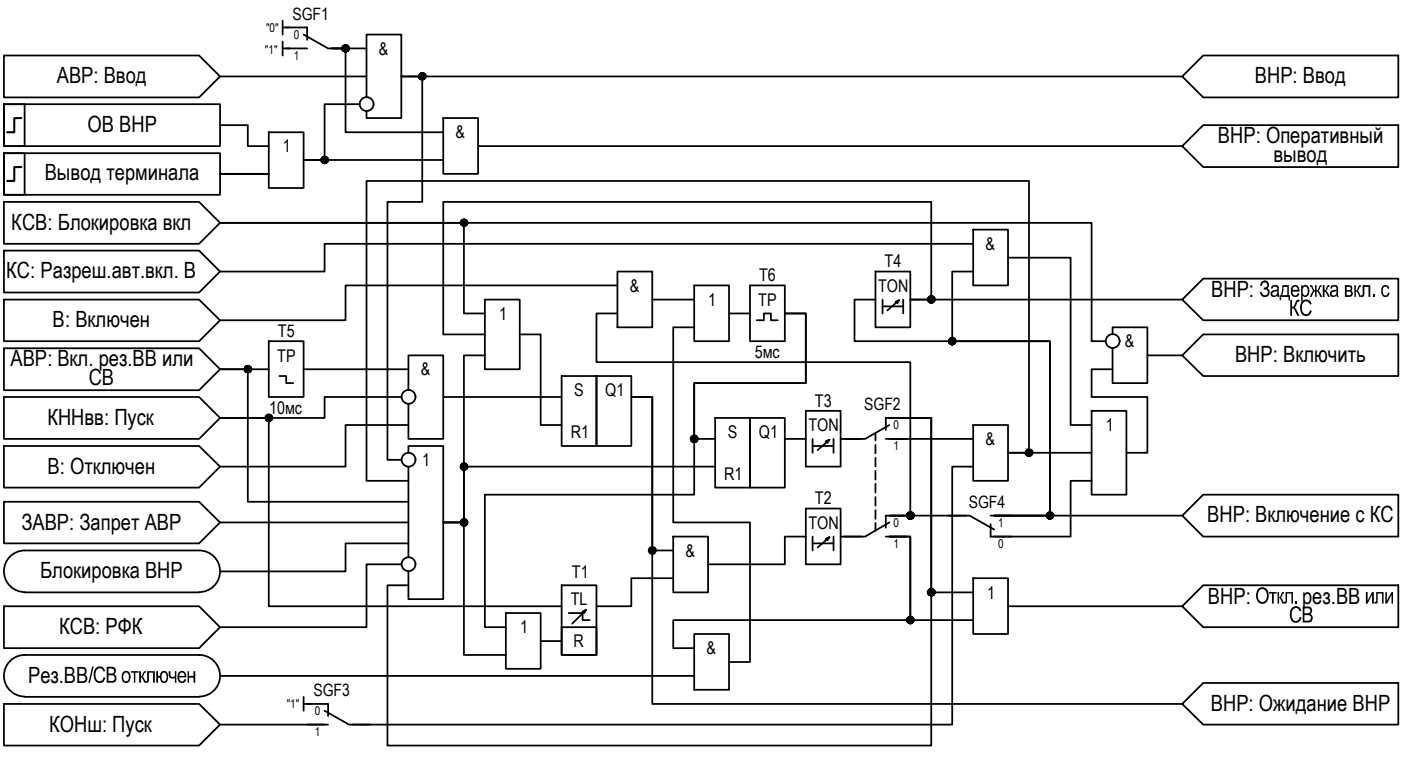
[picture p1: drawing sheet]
<svg xmlns="http://www.w3.org/2000/svg" width="201mm" height="109mm" viewBox="0 0 201 109" stroke-linecap="round" stroke-linejoin="round" font-family="sans-serif">
<!-- layer: 0 -->
<g fill="none" stroke="#000" stroke-width=".25">
<path d="M.6 14.9h31v6.1h-31zM.6 8h27.9l3.1 3-3.1 3h-27.9zM.6 14.9h2.9v6.1h-2.9zM31.6 18h3.9v3h3M31.6 11h21M38.5 19h5v8h-5zM40.5 3v2M40.5 3.9h1M40.5 6v2M40.5 6.9h1M51.5 14.9h-5v8h-3h20.1M52.6 14v-9h4.9v11.9h-4.9v-.9"/>
<path d="M52.6 6.9h-5h1.9v12.1h14.1M63.6 16.9h5v8h-5zM169.5 11l3-3h28v6h-28zM169.5 11h-112h3.1v18h-5v37h1.9M172.5 18h28v6h-28l-3-3zM.6 22h31v5.9h-31zM.6 29h27.9l3.1 3-3.1 3h-27.9zM.6 22h2.9v5.9h-2.9zM.6 35.9h27.9l3.1 3-3.1 3.1h-27.9zM38.5 24.9h-6.9h6.9M68.6 21h100.9M88.5 38.9h5v8.1h-5z"/>
<path d="M125.5 38.9h5v8.1h-5zM139.5 32.9h5v8h-5zM139.5 38.9h-3v10h14.1v25.1h-8M139.5 35h-93v3.9h-14.9M144.5 37h9v24h3M172.5 40h28v5.9h-28l-3-2.9zM.6 50h27.9l3.1 3-3.1 3h-27.9zM.6 56.9h27.9l3.1 3-3.1 3.1h-27.9zM.6 43h27.9l3.1 2.9-3.1 3h-27.9zM38.5 48.9h5v8h-5zM38.5 53h-6.9h3.9v19h23.1M40.1 53.9h.9v1.1h1.1"/>
<path d="M43.5 53h15.1M57.5 56.9h-11v3h-14.9h6.9v27.1h42M58.6 56v-5h5v12h-5v-5M63.6 56.9h16.9M69.5 45h-3v-13h-34.9h124.9v16.9h2M69.5 43h5v10h-5zM69.5 51h-3v23.9h-2.9M74.5 48h3v13h3M80.5 53.9h5v10.1h-5zM85.5 53.9h5v10.1h-5zM88.5 40.9h-39v5h-17.9M88.5 45h-3v6.9h45v22.1h-3h11"/>
<path d="M93.5 43h6M99.5 40.9h5v8h-5zM99.5 47h-3v27.9h11v20.1h-3M102.5 59.9h5v10h-5zM104.5 45h3M107.5 59.9h5v10h-5zM107.5 40.9h5v8h-5zM108.5 45.9h1v-.9h1v.9h1M115.5 58.9h5v8h-5zM125.5 43h-3v5.9h28.1v25.1h-8M126.5 43v2M126.5 43.9h3"/>
<path d="M128.4 43.3l.5-.2-1.7 1.4M128.9 43.1l-.2 .4M129.5 43v2M156.5 58.9h5v12.1h-5zM159.5 48v-1h5v8h-5v-5M159.5 53h-3v3.9h8v8h-3M164.5 51h5M169.5 51l3-3h28v5.9h-28zM169.5 43h-39h3v-14h-69.9v19h5.9M.6 64h27.9l3.1 2.9-3.1 3h-27.9zM.6 72h27.9l3.1 2.9-3.1 3h-27.9zM3.5 79h25"/>
<path d="M3.5 79a2.98 2.98 0 0 0-2.9 2.9 2.98 2.98 0 0 0 2.9 3M28.6 79a2.98 2.98 0 0 1 3 2.9 2.98 2.98 0 0 1-3 3M31.6 74.9h27M58.6 64.9v-.9h5v21.9h-5v-3.9M58.6 66.9v13M58.6 61h-9.1v5.9h-17.9M58.6 77.9h-9.1v4.1h-17.9M63.6 74.9h2.9v19h6M96.5 79h-3v-22.1h-3h3v44.1h76M96.5 77h5v8h-5zM102.5 63h-3v-8h16v-10h-3h3v10h-16v16h-30v19h3M102.5 66.9h-36v8h-2.9"/>
<path d="M112.5 63h3M115.5 72.9h5v8h-5zM115.5 77h-3v3.9h-11M116.5 63v1.9M116.5 77v2M116.5 64h3M116.5 77.9h3M118.4 63.3l.5-.2-1.7 1.5M118.4 77.3l.5-.3-1.7 1.5M118.9 63.1l-.3 .4M118.9 77l-.3 .5M119.5 63v1.9"/>
<path d="M119.5 77v2M120.5 63h3M120.5 77h3M125.5 62.1v1.1M125.5 63.8v1.2M125.5 65.7v1.2M125.5 67.5v1.3M125.5 69.4v1.3M125.5 71.3v1.2M125.5 73.2v1.2M125.5 75v1.1M127.5 63h12"/>
<path d="M139.5 61h5v8h-5zM139.5 66.9h-3v37h-85.9M142.6 74h26.9M156.5 64.9h-12h3v-38.9h-94.9v43h6M156.5 69h-3v8h-10.9M169.5 74l3-3h28v6h-28zM.6 87h27.9l3.1 3-3.1 3h-27.9zM3.5 93.9h25M3.5 100h25M3.5 85h25M3.5 93.9a2.98 2.98 0 0 0-2.9 3 2.98 2.98 0 0 0 2.9 3M28.6 93.9a2.98 2.98 0 0 1 3 3 2.98 2.98 0 0 1-3 3"/>
<path d="M31.6 96.9h67.9M43.5 100v1.9M57.5 80.9h-4.9v9.1h-21M58.6 84h-3v22.9h77.9v-47h-6h6v25.1h6M72.5 87.9h5v8h-5zM77.5 92h3M80.5 84h5v9.9h-5zM80.5 90h5v3.9h-5zM81.5 87.9h2v1h1.1M83.5 87.7l.5-.2-.2 .4M84 87.5l-1.9 2M96.5 82.9h-6v4.1h-5"/>
<path d="M99.5 90.9h5v8h-5zM139.5 82.9h5v8h-5zM139.5 88.9h-9v-11.9h-3h3v11.9h-34v4.1h3M144.5 87h25M172.5 84h28v6h-28l-3-3zM172.5 98h28v5.9h-28l-3-2.9zM.6 101h27.9l3.1 2.9-3.1 3h-27.9zM31.6 103.9h14.9M43.5 101h1"/>
<circle cx="49.6" cy="6.9" r=".49"/>
<circle cx="52.6" cy="14.9" r=".99"/>
<circle cx="60.6" cy="10.9" r=".49"/>
<circle cx="46.6" cy="22.9" r=".49"/>
<circle cx="66.5" cy="31.9" r=".49"/>
<circle cx="35.6" cy="52.9" r=".49"/>
<circle cx="38.6" cy="59.9" r=".49"/>
<circle cx="58.6" cy="56.9" r=".99"/>
<circle cx="133.6" cy="43" r=".49"/>
<circle cx="136.6" cy="48.9" r=".49"/>
<circle cx="159.5" cy="48.9" r=".99"/>
<circle cx="58.6" cy="65.9" r=".99"/>
<circle cx="66.5" cy="74.9" r=".49"/>
<circle cx="66.5" cy="66.9" r=".49"/>
<circle cx="93.6" cy="78.9" r=".49"/>
<circle cx="99.6" cy="62.9" r=".49"/>
<circle cx="130.5" cy="73.9" r=".49"/>
<circle cx="147.6" cy="64.9" r=".49"/>
<circle cx="150.6" cy="73.9" r=".49"/>
<circle cx="58.6" cy="80.9" r=".99"/>
<circle cx="130.5" cy="88.9" r=".49"/>
<circle cx="133.6" cy="84.9" r=".49"/>
</g>
<g fill="#000">
<path d="M187.8 40.9a.77 .77 0 0 1 .6 .7h.2v-.7h.2v.7h.1l.2-.3a.37 .37 0 0 1 .4-.4v.3h-.2l-.1 .4a.18 .18 0 0 0-.1 .2 .18 .18 0 0 0 .1 .1l.4 .7h-.3l-.2-.6-.3-.2v.8h-.2v-.8l-.2 .1-.3 .7h-.3l.3-.7 .3-.2-.2-.1-.1-.4h-.3zM189.7 40.9h.2v.7a.39 .39 0 0 0 .3-.4l.2-.3h.2v.3a.17 .17 0 0 0-.2 0 .17 .17 0 0 0 0 .2l-.3 .3 .3 .3 .3 .6h-.3l-.3-.6-.2-.2v.8h-.2zM194.2 40.9h.2v.7a.45 .45 0 0 0 .3-.5l.2-.2h.2v.3h-.2l-.2 .5 .2 .2 .3 .7h-.3l-.2-.6-.2-.2-.1 .8h-.2zM195.4 40.9h1.1v1.7h-.3v-1.4h-.6v1a.37 .37 0 0 1-.1 .3 .37 .37 0 0 1-.4 .1v-.3h.3zM182 84.9h1.1v.2h-.5v1.5h-.2v-1.5h-.4zM183.2 84.9h.2v.7h.2v-.1a.51 .51 0 0 1 .5-.6v.2l-.2 .1-.1 .4-.2 .1 .2 .2 .4 .7h-.3l-.4-.8h-.1v.8h-.2zM184.3 84.9h1.1v1.7h-.2v-1.5h-.7v.9a.41 .41 0 0 1 0 .4 .41 .41 0 0 1-.4 .2v-.3l.2-.1zM195.8 84.9h.3v1.3l.6-1.3h.3v1.7h-.3v-1.3l-.6 1.3h-.3zM197.3 84.9h1.1v1.7h-.2v-1.5h-.7v.9a.41 .41 0 0 1 0 .4 .41 .41 0 0 1-.4 .2v-.3h.2zM198.6 84.9h.3v1.3l.6-1.3h.2v1.7h-.2v-1.3l-.6 1.3h-.3z"/>
<path d="M186.6 40.9h.2v.2a.52 .52 0 0 1 .6-.2 .52 .52 0 0 1 .3 .6v.6l-.2 .3a.47 .47 0 0 1-.7 0v.8h-.2zM187 41.2l-.2 .2v.6a.37 .37 0 0 0 .4 .4 .37 .37 0 0 0 .3-.5v-.4a.4 .4 0 0 0-.5-.3z"/>
<path d="M190.9 41l.5-.1a.48 .48 0 0 1 .5 .6l.1 1.1h-.3l-.1-.2a.5 .5 0 0 1-.9-.1 .5 .5 0 0 1 .6-.7h.1a.24 .24 0 0 0 .3-.2 .24 .24 0 0 0-.3-.3l-.3 .1-.2 .2h-.2zM191 41.9a.33 .33 0 0 0 .3 .5 .33 .33 0 0 0 .3-.4l.1-.3z"/>
<path d="M192.8 40.9h.6a.45 .45 0 0 1 .5 .3 .45 .45 0 0 1-.2 .5 .47 .47 0 0 1 .3 .5 .47 .47 0 0 1-.5 .4h-.7zM193.1 41.2v.4h.3a.25 .25 0 0 0 .3-.2 .25 .25 0 0 0-.3-.2zM193.1 41.8v.5h.3a.27 .27 0 0 0 .3-.2 .27 .27 0 0 0-.3-.3z"/>
<path d="M180.3 84.6l.4-.3 .5-.1 .6 .5 .1 .5v.5l-.1 .3-.3 .5-.3 .1h-.5l-.5-.5-.1-.9zM180.6 84.6l-.2 .7v.5l.2 .4a.68 .68 0 0 0 .8 0 .68 .68 0 0 0 .3-.7l-.1-.5a.59 .59 0 0 0-.4-.5 .59 .59 0 0 0-.6 .1z"/>
</g>
<g fill="none" stroke="#000" stroke-width=".25">
<path d="M41 3.9h3v1.8M41 6.9h3M43.5 5l3.5 1.9h3.1M130 59.9h-3v1.8M127 63h3M127 77h3M127.5 61l-3.4 2h-3.1M127.5 74.9l-3.4 2.1h-3.1M130 74h-3v1.7M136 74h3l3.6 1.9M142 75.2v1.8h3M142 74h3"/>
<path d="M44 101h3v1.7M44 103.9h3M46.5 101.9l3.6 2h3"/>
</g>
<!-- layer: 0 -->
<g fill="#000" stroke="#000" stroke-width=".14">
<path d="M49.4 7.5h.3zM49.5 6.5h.1zM60.2 11.3h.6zM60.4 11.4h.3zM60.5 10.5h.1zM46.5 22.4h.1zM66.4 32.4h.2zM66.5 31.5h.1zM35.2 52.6h.7zM35.4 53.4h.3zM35.5 52.5h.1zM38.5 59.4h.1z"/>
<path d="M133.4 43.4h.3zM133.4 42.5h.2zM136.2 48.6h.6zM136.4 49.4h.3zM136.5 48.5h.1zM66.4 75.4h.2zM66.4 67.4h.2zM66.5 74.5h.1zM66.5 66.5h.1zM93.4 79.4h.3zM93.5 78.4h.1zM99.4 63.4h.3z"/>
<path d="M99.5 62.4h.1zM130.2 73.6h.7zM130.4 73.5h.2zM147.4 65.5h.2zM147.5 64.4h.1zM150.4 74.4h.2zM150.5 73.5h.1zM130.4 88.4h.2zM133.4 85.4h.3zM133.4 84.5h.2z"/>
<path d="M49.4 7.5h.2zM49.5 7.5h.1z"/>
<path d="M49.5 6.5h.2zM49.4 6.5h.3z"/>
<path d="M49.4 6.5h.3zM49.4 6.5h.3z"/>
<path d="M49.4 6.5h.4zM49.3 6.5h.5z"/>
<path d="M49.4 7.4h.3zM49.4 7.4l.3 .1z"/>
<path d="M49.3 6.5h.5zM49.3 6.5h.5z"/>
<path d="M49.3 7.4h.5zM49.3 7.4h.4z"/>
<path d="M49.3 6.5l.5 .1zM49.3 6.5l.5 .1z"/>
<path d="M49.3 7.4h.5zM49.3 7.4h.5z"/>
<path d="M49.2 6.6h.7zM49.2 6.6h.7z"/>
<path d="M49.2 7.4h.6zM49.2 7.4h.6z"/>
<path d="M49.2 6.6h.7zM49.2 6.6h.7z"/>
<path d="M49.2 6.6h.7zM49.2 6.6h.7z"/>
<path d="M49.2 7.3h.7zM49.2 7.3h.7z"/>
<path d="M49.2 7.3h.7zM49.2 7.3h.7z"/>
<path d="M49.2 7.3h.7zM49.2 7.3l.6 .1z"/>
<path d="M49.2 6.6l.8 .1zM49.2 6.6l.8 .1z"/>
<path d="M49.1 6.7h.9zM49.1 6.7h.9z"/>
<path d="M49.1 6.7l.9 .1zM49.1 6.7l.9 .1z"/>
<path d="M49.1 7.2h.9zM49.1 7.2h.9z"/>
<path d="M49.1 7.2h.9zM49.1 7.2l.8 .1z"/>
<path d="M49.1 6.8h.9zM49.1 6.8h.9z"/>
<path d="M49.1 6.8l1 .1zM49.1 6.8l1 .1z"/>
<path d="M49.1 7.1l.9 .1zM49.1 7.1l.9 .1z"/>
<path d="M49.1 7.2h.9zM49.1 7.2h.9z"/>
<path d="M49 6.9h1.1zM49 6.9h1.1z"/>
<path d="M49 6.9h1.1zM49 6.9h1.1z"/>
<path d="M49 6.9l1.1 .1zM49 6.9l1.1 .1z"/>
<path d="M49 7h1.1zM49 7h1.1z"/>
<path d="M49 7l1 .1 .1-.1zM49 7l1 .1h-.9z"/>
<path d="M60.4 11.4h.2zM60.5 11.4h.1z"/>
<path d="M60.5 10.5h.2zM60.4 10.5h.3z"/>
<path d="M60.4 10.5h.3zM60.4 10.5h.3z"/>
<path d="M60.4 10.5h.4zM60.3 10.5h.5z"/>
<path d="M60.3 10.5h.5zM60.3 10.5h.5z"/>
<path d="M60.3 11.4h.5zM60.3 11.4h.4zM60.4 11.4h.3z"/>
<path d="M60.3 10.5h.5zM60.3 10.5h.5z"/>
<path d="M60.3 11.4h.5zM60.3 11.4h.5z"/>
<path d="M60.3 10.5l.5 .1zM60.2 10.6h.6z"/>
<path d="M60.2 10.6h.7zM60.2 10.6h.7z"/>
<path d="M60.3 11.3h.5zM60.3 11.3l.5 .1z"/>
<path d="M60.2 10.6h.7zM60.1 10.6h.8z"/>
<path d="M60.2 11.3h.7zM60.2 11.3h.6zM60.2 11.3h.6z"/>
<path d="M60.1 10.6l.9 .1zM60.1 10.6l.9 .1z"/>
<path d="M60.1 11.3h.8zM60.1 11.3h.8z"/>
<path d="M60.1 10.7h.9zM60.1 10.7h.9z"/>
<path d="M60.1 10.7l.9 .1zM60.1 10.7l.9 .1z"/>
<path d="M60.1 11.2h.9zM60.1 11.2h.9z"/>
<path d="M60.1 11.2h.9zM60.1 11.2l.8 .1z"/>
<path d="M60.1 10.8h.9zM60.1 10.8h.9z"/>
<path d="M60 10.8h1zM60 10.8h1z"/>
<path d="M60 10.8l1 .1v-.1zM60 10.8l1 .1h-1z"/>
<path d="M60 10.9l1.1 .1zM60 10.9l1.1 .1z"/>
<path d="M60 11l1 .1zM60 11l1 .1z"/>
<path d="M60 11.1h1zM60 11.1h1z"/>
<path d="M60 11.1h1zM60 11.1h1z"/>
<path d="M60.1 11.1h.9zM60.1 11.1l.9 .1z"/>
<path d="M60 11h1.1zM60 11h1z"/>
<path d="M46.5 23.5h.1zM46.5 23.5h.1zM46.5 23.5h.2z"/>
<path d="M46.5 22.4l.2 .1zM46.5 22.4l.2 .1z"/>
<path d="M46.5 22.5h.2zM46.4 22.5h.3z"/>
<path d="M46.4 22.5h.4zM46.3 22.5h.5z"/>
<path d="M46.4 23.4h.3zM46.4 23.4l.3 .1z"/>
<path d="M46.3 22.5h.5zM46.3 22.5h.5z"/>
<path d="M46.3 23.4h.5zM46.3 23.4h.4z"/>
<path d="M46.3 22.5l.5 .1zM46.3 22.5l.5 .1z"/>
<path d="M46.3 23.4h.5zM46.3 23.4h.5z"/>
<path d="M46.2 22.6h.7zM46.2 22.6h.7z"/>
<path d="M46.2 23.4h.6zM46.2 23.4h.6z"/>
<path d="M46.2 22.6h.7zM46.2 22.6h.7z"/>
<path d="M46.2 23.3h.7zM46.2 23.3l.6 .1z"/>
<path d="M46.2 22.6l.7 .1zM46.2 22.6l.7 .1z"/>
<path d="M46.2 22.7h.8zM46.2 22.7h.8z"/>
<path d="M46.2 23.2l.7 .1zM46.2 23.2l.7 .1z"/>
<path d="M46.2 23.3h.7zM46.2 23.3h.7z"/>
<path d="M46.1 22.7h.9zM46.1 22.7h.9z"/>
<path d="M46.1 23.2h.9zM46.1 23.2h.8z"/>
<path d="M46.1 22.7l.9 .1zM46.1 22.7l.9 .1z"/>
<path d="M46.1 22.8h.9zM46.1 22.8h.9z"/>
<path d="M46.1 22.8l.9 .1zM46.1 22.8l.9 .1z"/>
<path d="M46.1 23.1l.9 .1v-.1zM46.1 23.1l.9 .1h-.9z"/>
<path d="M46.1 23.2h.9zM46.1 23.2h.9z"/>
<path d="M46.1 23.2h.9zM46.1 23.2h.9z"/>
<path d="M46.1 22.9h.9zM46.1 22.9h.9z"/>
<path d="M46 22.9h1zM46 22.9h1z"/>
<path d="M46 22.9l1 .1zM46 22.9l1 .1z"/>
<path d="M46 23h1zM46 23h1z"/>
<path d="M46.1 23h.9zM46.1 23l.9 .1z"/>
<path d="M66.4 32.4h.2zM66.5 32.4h.1z"/>
<path d="M66.5 31.5h.1zM66.4 31.5h.2z"/>
<path d="M66.4 31.5h.3zM66.4 31.5h.3z"/>
<path d="M66.4 31.5h.3zM66.4 31.5h.3z"/>
<path d="M66.4 32.4h.3zM66.4 32.4h.2z"/>
<path d="M66.4 31.5h.4zM66.3 31.5h.5z"/>
<path d="M66.4 32.4h.3zM66.4 32.4h.3z"/>
<path d="M66.3 31.5h.5zM66.3 31.5h.5z"/>
<path d="M66.3 32.4h.5zM66.3 32.4h.4z"/>
<path d="M66.3 31.5l.6 .1zM66.3 31.5l.6 .1z"/>
<path d="M66.3 32.3h.5zM66.3 32.3l.5 .1z"/>
<path d="M66.2 31.6h.7zM66.2 31.6h.7z"/>
<path d="M66.2 32.3h.7zM66.2 32.3h.6z"/>
<path d="M66.2 31.6h.7zM66.1 31.6h.8z"/>
<path d="M66.2 32.3h.7zM66.2 32.3h.7z"/>
<path d="M66.1 31.6l.8 .1zM66.1 31.6l.8 .1z"/>
<path d="M66.1 31.7h.9zM66.1 31.7h.9z"/>
<path d="M66.1 32.2l.8 .1zM66.1 32.2l.8 .1z"/>
<path d="M66.1 32.3h.8zM66.1 32.3h.8z"/>
<path d="M66.1 31.7l.9 .1zM66.1 31.7l.9 .1z"/>
<path d="M66.1 31.8h.9zM66.1 31.8h.9z"/>
<path d="M66.1 32.1l.9 .1zM66.1 32.1l.9 .1z"/>
<path d="M66.1 32.2h.9zM66.1 32.2h.8z"/>
<path d="M66.1 31.8h.9zM66.1 31.8h.9z"/>
<path d="M66.1 31.8l.9 .1v-.1zM66.1 31.8l.9 .1h-.9z"/>
<path d="M66.1 31.9l.9 .1zM66.1 31.9l.9 .1z"/>
<path d="M66.1 32h.9zM66.1 32h.9z"/>
<path d="M66.1 32h.9zM66.1 32h.9z"/>
<path d="M66.1 32l.9 .1zM66.1 32l.9 .1z"/>
<path d="M66.1 32.1h.9zM66.1 32.1h.9z"/>
<path d="M35.4 53.4h.2zM35.5 53.4h.1z"/>
<path d="M35.5 52.5h.2zM35.4 52.5h.3z"/>
<path d="M35.4 52.5h.3zM35.4 52.5h.3z"/>
<path d="M35.4 52.5h.3zM35.3 52.5h.4z"/>
<path d="M35.4 53.4h.3zM35.4 53.4h.3z"/>
<path d="M35.3 52.5h.5zM35.3 52.5h.5z"/>
<path d="M35.3 53.4h.4zM35.3 53.4h.4z"/>
<path d="M35.3 52.5h.5zM35.2 52.5h.6z"/>
<path d="M35.3 53.4h.5zM35.3 53.4h.4z"/>
<path d="M35.2 52.5l.7 .1zM35.2 52.5l.7 .1z"/>
<path d="M35.2 53.3h.6zM35.2 53.3h.7z"/>
<path d="M35.2 53.3h.6zM35.2 53.3l.6 .1z"/>
<path d="M35.2 52.6h.7zM35.2 52.6h.7zM35.2 52.6h.7z"/>
<path d="M35.2 52.6l.8 .1zM35.1 52.7h.9z"/>
<path d="M35.2 53.3h.7zM35.2 53.3h.7z"/>
<path d="M35.2 53.3h.7zM35.2 53.3h.7z"/>
<path d="M35.1 52.7h.9zM35.1 52.7h.9z"/>
<path d="M35.1 53.2h.9zM35.1 53.2l.8 .1z"/>
<path d="M35.1 52.7l.9 .1zM35.1 52.7l.9 .1z"/>
<path d="M35.1 52.8h.9zM35.1 52.8h.9z"/>
<path d="M35.1 53.1l.9 .1zM35.1 53.1l.9 .1z"/>
<path d="M35.1 53.2h.9zM35.1 53.2h.9z"/>
<path d="M35.1 52.8l.9 .1v-.1zM35.1 52.8l.9 .1h-.9z"/>
<path d="M35.1 52.9h.9zM35.1 52.9h.9z"/>
<path d="M35 52.9l1 .1zM35 52.9l1 .1z"/>
<path d="M35 53h1zM35 53h1z"/>
<path d="M35 53h1zM35 53h1z"/>
<path d="M35.1 53l.9 .1zM35.1 53l.9 .1z"/>
<path d="M35.1 53.1h.9zM35.1 53.1h.9z"/>
<path d="M38.5 59.4l.2 .1zM38.5 59.4l.2 .1z"/>
<path d="M38.5 59.5h.2zM38.4 59.5h.3z"/>
<path d="M38.4 59.5h.3zM38.3 59.5h.4z"/>
<path d="M38.3 59.5h.5zM38.3 59.5h.5z"/>
<path d="M38.3 59.5h.5zM38.2 59.5h.6z"/>
<path d="M38.2 59.5l.7 .1zM38.2 59.5l.7 .1z"/>
<path d="M38.2 59.6h.7zM38.2 59.6h.7z"/>
<path d="M38.2 59.6l.7 .1zM38.2 59.6l.7 .1z"/>
<path d="M38.2 59.7h.8zM38.2 59.7h.8z"/>
<path d="M38.1 59.7h.9zM38.1 59.7h.9z"/>
<path d="M38.1 59.7l.9 .1zM38.1 59.7l.9 .1z"/>
<path d="M38.1 59.8h.9zM38.1 59.8h.9z"/>
<path d="M38.1 59.8l.9 .1zM38.1 59.8l.9 .1z"/>
<path d="M38.1 59.9h.9zM38.1 59.9h.9z"/>
<path d="M38 59.9h1zM38 59.9h1z"/>
<path d="M38 59.9l1 .1zM38 59.9l1 .1z"/>
<path d="M38 60h1zM38 60h1z"/>
<path d="M133.4 42.5h.3zM133.4 42.5h.3z"/>
<path d="M133.4 43.4h.2zM133.4 43.4h.2z"/>
<path d="M133.4 42.5h.3zM133.4 42.5h.3z"/>
<path d="M133.4 42.5h.3zM133.4 42.5h.3z"/>
<path d="M133.4 43.4h.3zM133.4 43.4h.3z"/>
<path d="M133.3 42.5h.5zM133.3 42.5h.5z"/>
<path d="M133.3 43.4h.4zM133.3 43.4h.4z"/>
<path d="M133.3 42.5h.5zM133.2 42.5h.6z"/>
<path d="M133.3 43.4h.5zM133.3 43.4h.4z"/>
<path d="M133.2 42.5l.7 .1zM133.2 42.5l.7 .1z"/>
<path d="M133.2 43.4h.6zM133.2 43.4h.6z"/>
<path d="M133.2 43.3h.7zM133.2 43.3h.7z"/>
<path d="M133.2 43.3h.7zM133.2 43.3l.6 .1z"/>
<path d="M133.2 42.6h.7zM133.2 42.6h.7z"/>
<path d="M133.2 42.6h.7zM133.2 42.6h.7z"/>
<path d="M133.2 42.6l.8 .1zM133.2 42.6l.8 .1z"/>
<path d="M133.2 43.3h.7zM133.2 43.3h.7z"/>
<path d="M133.1 42.7h.9zM133.1 42.7h.9z"/>
<path d="M133.1 42.7l.9 .1zM133.1 42.7l.9 .1z"/>
<path d="M133.1 43.2h.9zM133.1 43.2h.9z"/>
<path d="M133.1 43.2h.9zM133.1 43.2l.8 .1z"/>
<path d="M133.1 42.8h.9zM133.1 42.8h.9z"/>
<path d="M133.1 42.8h.9zM133.1 42.8h.9z"/>
<path d="M133.1 43.1h.9zM133.1 43.1h.9z"/>
<path d="M133.1 43.1h.9zM133.1 43.1l.9 .1z"/>
<path d="M133 42.8l1 .1zM133 42.8l1 .1z"/>
<path d="M133 42.9l1 .1v-.1zM133 42.9l1 .1h-1z"/>
<path d="M133 43h1zM133 43h1z"/>
<path d="M133 43l1 .1zM133 43l1 .1z"/>
<path d="M133 43.1h1zM133 43.1h1z"/>
<path d="M136.4 49.4h.2zM136.5 49.4h.1z"/>
<path d="M136.5 48.5h.2zM136.4 48.5h.3z"/>
<path d="M136.4 48.5h.3zM136.4 48.5h.3z"/>
<path d="M136.4 48.5h.4zM136.4 48.5h.4z"/>
<path d="M136.4 49.4h.3zM136.4 49.4h.3z"/>
<path d="M136.3 48.5h.5zM136.3 48.5h.5z"/>
<path d="M136.3 49.4h.5zM136.3 49.4h.4z"/>
<path d="M136.3 48.5l.5 .1zM136.3 48.5l.5 .1zM136.2 48.6h.6z"/>
<path d="M136.3 49.4h.5zM136.3 49.4h.5z"/>
<path d="M136.2 48.6h.7zM136.2 48.6h.7z"/>
<path d="M136.2 49.3l.6 .1zM136.2 49.3l.6 .1z"/>
<path d="M136.2 49.4h.6zM136.2 49.4h.6z"/>
<path d="M136.2 48.6h.7zM136.2 48.6h.7z"/>
<path d="M136.2 49.3h.7zM136.2 49.3h.7z"/>
<path d="M136.2 49.3h.7zM136.2 49.3h.6z"/>
<path d="M136.2 48.6l.8 .1zM136.1 48.7h.9z"/>
<path d="M136.1 48.7h.9zM136.1 48.7h.9z"/>
<path d="M136.1 48.7l.9 .1zM136.1 48.7l.9 .1z"/>
<path d="M136.1 49.2h.9zM136.1 49.2h.9z"/>
<path d="M136.1 49.2h.9zM136.1 49.2l.8 .1z"/>
<path d="M136.1 48.8h.9zM136.1 48.8h.9z"/>
<path d="M136.1 48.8l.9 .1zM136.1 48.8l.9 .1z"/>
<path d="M136 48.9h1zM136 48.9h1z"/>
<path d="M136 49l1 .1v-.1zM136 49l1 .1h-.9z"/>
<path d="M136.1 49.1l.9 .1zM136.1 49.1l.9 .1z"/>
<path d="M136.1 49.2h.9zM136.1 49.2h.9z"/>
<path d="M136 48.9h1zM136 48.9h1z"/>
<path d="M136 48.9l1 .1zM136 48.9l1 .1z"/>
<path d="M136 49h1zM136 49h1z"/>
<path d="M38.5 60.5h.1zM38.5 60.5h.1zM38.5 60.5h.2z"/>
<path d="M38.4 60.4h.3zM38.4 60.4l.3 .1z"/>
<path d="M38.3 60.4h.4zM38.3 60.4h.4z"/>
<path d="M38.3 60.4h.5zM38.3 60.4h.4z"/>
<path d="M38.2 60.4h.6zM38.2 60.4h.6z"/>
<path d="M38.2 60.3h.7zM38.2 60.3l.6 .1z"/>
<path d="M38.2 60.2l.7 .1zM38.2 60.2l.7 .1z"/>
<path d="M38.2 60.3h.7zM38.2 60.3h.7z"/>
<path d="M38.1 60.2h.9zM38.1 60.2h.8z"/>
<path d="M38.1 60.1h.9zM38.1 60.1h.9z"/>
<path d="M38.1 60.1l.9 .1zM38.1 60.1l.9 .1z"/>
<path d="M38.1 60.2h.9zM38.1 60.2h.9z"/>
<path d="M38.1 60h.9zM38.1 60l.9 .1z"/>
<path d="M66.4 75.4h.2zM66.5 75.4h.1z"/>
<path d="M66.4 67.4h.2zM66.5 67.4h.1z"/>
<path d="M66.5 74.5h.1zM66.4 74.5h.2z"/>
<path d="M66.5 66.5h.1zM66.4 66.5h.2z"/>
<path d="M66.4 74.5h.3zM66.4 74.5h.3z"/>
<path d="M66.4 66.5h.3zM66.4 66.5h.3z"/>
<path d="M66.4 74.5h.3zM66.4 74.5h.3z"/>
<path d="M66.4 75.4h.3zM66.4 75.4h.2z"/>
<path d="M66.4 66.5h.3zM66.4 66.5h.3z"/>
<path d="M66.4 67.4h.3zM66.4 67.4h.2z"/>
<path d="M66.4 74.5h.4zM66.3 74.5h.5z"/>
<path d="M66.4 75.4h.3zM66.4 75.4h.3z"/>
<path d="M66.4 66.5h.4zM66.3 66.5h.5z"/>
<path d="M66.4 67.4h.3zM66.4 67.4h.3z"/>
<path d="M66.3 74.5l.5 .1zM66.3 74.6h.5z"/>
<path d="M66.3 75.4h.5zM66.3 75.4h.4z"/>
<path d="M66.3 66.5l.5 .1zM66.3 66.6h.5z"/>
<path d="M66.3 67.4h.5zM66.3 67.4h.4z"/>
<path d="M66.3 74.6h.6zM66.2 74.6h.7z"/>
<path d="M66.3 75.4h.5zM66.3 75.4h.5z"/>
<path d="M66.3 66.6h.6zM66.3 66.6h.6z"/>
<path d="M66.3 67.4h.5zM66.3 67.4h.5z"/>
<path d="M66.2 74.6h.7zM66.2 74.6h.7z"/>
<path d="M66.2 75.3h.7zM66.2 75.3l.6 .1z"/>
<path d="M66.2 66.6h.7zM66.2 66.6h.7z"/>
<path d="M66.2 67.3h.7zM66.2 67.3l.6 .1z"/>
<path d="M66.2 74.6h.7zM66.2 74.6h.7z"/>
<path d="M66.2 75.3h.7zM66.2 75.3h.7z"/>
<path d="M66.2 66.6h.7zM66.2 66.6h.7z"/>
<path d="M66.2 67.3h.7zM66.2 67.3h.7z"/>
<path d="M66.1 74.6l.8 .1zM66.1 74.6l.8 .1z"/>
<path d="M66.1 74.7h.9zM66.1 74.7h.9z"/>
<path d="M66.1 75.2l.8 .1zM66.1 75.2l.8 .1z"/>
<path d="M66.1 75.3h.8zM66.1 75.3h.8z"/>
<path d="M66.1 66.6l.8 .1zM66.1 66.6l.8 .1z"/>
<path d="M66.1 66.7h.9zM66.1 66.7h.9z"/>
<path d="M66.1 67.2l.8 .1zM66.1 67.2l.8 .1z"/>
<path d="M66.1 67.3h.8zM66.1 67.3h.8z"/>
<path d="M66.1 74.7l.9 .1zM66.1 74.7l.9 .1z"/>
<path d="M66.1 74.8h.9zM66.1 74.8h.9z"/>
<path d="M66.1 75.1l.9 .1zM66.1 75.1l.9 .1z"/>
<path d="M66.1 75.2h.9zM66.1 75.2h.8z"/>
<path d="M66.1 66.7l.9 .1zM66.1 66.7l.9 .1z"/>
<path d="M66.1 66.8h.9zM66.1 66.8h.9z"/>
<path d="M66.1 67.1l.9 .1zM66.1 67.1l.9 .1z"/>
<path d="M66.1 67.2h.9zM66.1 67.2h.8z"/>
<path d="M66.1 74.8h.9zM66.1 74.8h.9z"/>
<path d="M66.1 74.8l.9 .1zM66.1 74.8l.9 .1z"/>
<path d="M66.1 74.9h.9zM66.1 74.9h.9z"/>
<path d="M66.1 74.9l.9 .1v-.1zM66.1 74.9l.9 .1h-.9z"/>
<path d="M66.1 75l.9 .1zM66.1 75l.9 .1z"/>
<path d="M66.1 75.1h.9zM66.1 75.1h.9z"/>
<path d="M66.1 75.1h.9zM66.1 75.1h.9z"/>
<path d="M66.1 66.8h.9zM66.1 66.8h.9z"/>
<path d="M66.1 66.8l.9 .1zM66.1 66.8l.9 .1z"/>
<path d="M66.1 66.9h.9zM66.1 66.9h.9z"/>
<path d="M66.1 66.9l.9 .1v-.1zM66.1 66.9l.9 .1h-.9z"/>
<path d="M66.1 67l.9 .1zM66.1 67l.9 .1z"/>
<path d="M66.1 67.1h.9zM66.1 67.1h.9z"/>
<path d="M66.1 67.1h.9zM66.1 67.1h.9z"/>
<path d="M93.5 78.4h.2zM93.4 78.4h.3z"/>
<path d="M93.5 79.5h.1zM93.4 79.4l.2 .1z"/>
<path d="M93.4 78.4l.3 .1zM93.4 78.5h.3z"/>
<path d="M93.4 78.5h.3zM93.3 78.5h.4z"/>
<path d="M93.4 79.4h.3zM93.4 79.4h.3z"/>
<path d="M93.3 78.5h.5zM93.3 78.5h.5z"/>
<path d="M93.3 79.4h.4zM93.3 79.4h.4z"/>
<path d="M93.3 78.5h.5zM93.2 78.5h.6z"/>
<path d="M93.3 79.4h.5zM93.3 79.4h.4z"/>
<path d="M93.2 78.5l.7 .1zM93.2 78.5l.7 .1z"/>
<path d="M93.2 79.3h.6zM93.2 79.3l.6 .1z"/>
<path d="M93.2 78.6h.7zM93.2 78.6h.7z"/>
<path d="M93.2 79.3h.7zM93.2 79.3h.6z"/>
<path d="M93.2 78.6l.7 .1zM93.2 78.6l.7 .1z"/>
<path d="M93.1 78.7h.9zM93.1 78.7h.9z"/>
<path d="M93.1 79.3h.8zM93.1 79.3h.8z"/>
<path d="M93.2 79.3h.7zM93.2 79.3h.7z"/>
<path d="M93.1 78.7h.9zM93.1 78.7h.9z"/>
<path d="M93.1 79.2h.9zM93.1 79.2l.8 .1z"/>
<path d="M93.1 78.7h.9zM93.1 78.7h.9z"/>
<path d="M93.1 78.7l.9 .1v-.1zM93.1 78.7l.9 .1h-.9z"/>
<path d="M93.1 78.8l.9 .1zM93.1 78.8l.9 .1z"/>
<path d="M93.1 79.1h.9zM93.1 79.1h.9z"/>
<path d="M93.1 79.1l.9 .1zM93.1 79.1l.9 .1z"/>
<path d="M93.1 79.2h.9zM93.1 79.2h.9z"/>
<path d="M93.1 78.9h.9zM93.1 78.9h.9z"/>
<path d="M93 78.9l1 .1zM93 78.9l1 .1z"/>
<path d="M93 79h1zM93 79h1z"/>
<path d="M93 79h1zM93 79h1z"/>
<path d="M93.1 79h.9zM93.1 79l.9 .1z"/>
<path d="M99.4 63.4l.2 .1zM99.5 63.5h.1z"/>
<path d="M99.5 62.4h.2zM99.4 62.4h.3z"/>
<path d="M99.4 62.4l.3 .1zM99.4 62.4l.3 .1z"/>
<path d="M99.4 62.5h.4zM99.3 62.5h.5z"/>
<path d="M99.4 63.4h.3zM99.4 63.4h.3z"/>
<path d="M99.3 62.5h.5zM99.3 62.5h.5z"/>
<path d="M99.3 63.4h.5zM99.3 63.4h.4z"/>
<path d="M99.3 62.5h.5zM99.2 62.5h.6z"/>
<path d="M99.3 63.4h.5zM99.3 63.4h.5z"/>
<path d="M99.2 62.5l.7 .1zM99.2 62.5l.7 .1z"/>
<path d="M99.2 63.4h.6zM99.2 63.4h.6z"/>
<path d="M99.2 62.6h.7zM99.2 62.6h.7z"/>
<path d="M99.2 62.6l.7 .1zM99.2 62.6l.7 .1z"/>
<path d="M99.2 63.3h.7zM99.2 63.3h.7z"/>
<path d="M99.2 63.3h.7zM99.2 63.3l.6 .1z"/>
<path d="M99.2 62.7h.8zM99.2 62.7h.8z"/>
<path d="M99.2 63.2h.7zM99.2 63.2l.7 .1z"/>
<path d="M99.1 62.7h.9zM99.1 62.7h.9z"/>
<path d="M99.1 62.7l.9 .1zM99.1 62.7l.9 .1z"/>
<path d="M99.1 63.2h.9zM99.1 63.2h.9z"/>
<path d="M99.1 63.2h.9zM99.1 63.2h.8z"/>
<path d="M99.1 62.8h.9zM99.1 62.8h.9z"/>
<path d="M99.1 62.8l.9 .1zM99.1 62.8l.9 .1z"/>
<path d="M99.1 63.1h.9zM99.1 63.1h.9z"/>
<path d="M99.1 63.1h.9zM99.1 63.1l.9 .1z"/>
<path d="M99 62.9h1zM99 62.9h1z"/>
<path d="M99 62.9l1 .1zM99 62.9l1 .1z"/>
<path d="M99 63h1zM99 63h1z"/>
<path d="M99 63h1zM99 63h1z"/>
<path d="M99 63h1zM99 63l1 .1z"/>
<path d="M130.4 73.5h.3zM130.4 73.5h.3z"/>
<path d="M130.4 73.5h.3zM130.4 73.5h.3z"/>
<path d="M130.4 74.4h.3zM130.4 74.4h.2zM130.4 74.4l.2 .1z"/>
<path d="M130.4 73.5h.3zM130.4 73.5h.3z"/>
<path d="M130.4 73.5h.3zM130.4 73.5h.3z"/>
<path d="M130.4 74.4h.3zM130.4 74.4h.2zM130.4 74.4l.2 .1z"/>
<path d="M130.4 73.5h.3zM130.3 73.5h.4z"/>
<path d="M130.4 74.4h.3zM130.4 74.4h.3z"/>
<path d="M130.4 73.5h.3zM130.3 73.5h.4z"/>
<path d="M130.4 74.4h.3zM130.4 74.4h.3z"/>
<path d="M130.3 73.5h.5zM130.3 73.5h.5z"/>
<path d="M130.3 74.4h.4zM130.3 74.4h.4z"/>
<path d="M130.3 73.5h.5zM130.3 73.5h.5z"/>
<path d="M130.3 74.4h.4zM130.3 74.4h.4z"/>
<path d="M130.3 73.5h.5zM130.2 73.5h.6z"/>
<path d="M130.3 74.4h.5zM130.3 74.4h.4z"/>
<path d="M130.3 73.5h.5zM130.2 73.5h.6z"/>
<path d="M130.3 74.4h.5zM130.3 74.4h.4z"/>
<path d="M130.2 73.5l.7 .1zM130.2 73.5l.7 .1z"/>
<path d="M130.2 74.3h.6zM130.2 74.3l.6 .1z"/>
<path d="M130.2 73.5l.7 .1zM130.2 73.5l.7 .1z"/>
<path d="M130.2 74.3h.6zM130.2 74.3l.6 .1z"/>
<path d="M130.2 73.6h.7zM130.2 73.6h.7zM130.1 73.6h.8z"/>
<path d="M130.2 74.3h.7zM130.2 74.3h.6z"/>
<path d="M130.2 73.6h.7zM130.2 73.6h.7zM130.1 73.6h.8z"/>
<path d="M130.2 74.3h.7zM130.2 74.3h.6z"/>
<path d="M130.1 73.6l.9 .1zM130.1 73.6l.9 .1z"/>
<path d="M130.1 74.3h.8zM130.1 74.3h.8z"/>
<path d="M130.2 74.3h.7zM130.2 74.3h.7z"/>
<path d="M130.1 73.6l.9 .1zM130.1 73.6l.9 .1z"/>
<path d="M130.1 74.3h.8zM130.1 74.3h.8z"/>
<path d="M130.2 74.3h.7zM130.2 74.3h.7z"/>
<path d="M130.1 73.7h.9zM130.1 73.7h.9z"/>
<path d="M130.1 74.2h.9zM130.1 74.2l.8 .1z"/>
<path d="M130.1 73.7h.9zM130.1 73.7h.9z"/>
<path d="M130.1 74.2h.9zM130.1 74.2l.8 .1z"/>
<path d="M130.1 73.7h.9zM130.1 73.7h.9z"/>
<path d="M130.1 73.7l.9 .1zM130.1 73.7l.9 .1z"/>
<path d="M130.1 73.8l.9 .1v-.1zM130.1 73.8l.9 .1h-.9z"/>
<path d="M130.1 74.1h.9zM130.1 74.1h.9z"/>
<path d="M130.1 74.1l.9 .1zM130.1 74.1l.9 .1z"/>
<path d="M130.1 74.2h.9zM130.1 74.2h.9z"/>
<path d="M130.1 73.7h.9zM130.1 73.7h.9z"/>
<path d="M130.1 73.7l.9 .1zM130.1 73.7l.9 .1z"/>
<path d="M130.1 73.8l.9 .1v-.1zM130.1 73.8l.9 .1h-.9z"/>
<path d="M130.1 74.1h.9zM130.1 74.1h.9z"/>
<path d="M130.1 74.1l.9 .1zM130.1 74.1l.9 .1z"/>
<path d="M130.1 74.2h.9zM130.1 74.2h.9z"/>
<path d="M130.1 73.9h.9zM130.1 73.9h.9z"/>
<path d="M130 73.9l1 .1zM130 73.9l1 .1z"/>
<path d="M130 74h1zM130 74h1z"/>
<path d="M130 74h1zM130 74h1z"/>
<path d="M130.1 74h.9zM130.1 74l.9 .1z"/>
<path d="M130.1 73.9h.9zM130.1 73.9h.9z"/>
<path d="M130 73.9l1 .1zM130 73.9l1 .1z"/>
<path d="M130 74h1zM130 74h1z"/>
<path d="M130 74h1zM130 74h1z"/>
<path d="M130.1 74h.9zM130.1 74l.9 .1z"/>
<path d="M147.4 65.5h.2zM147.5 65.5h.1z"/>
<path d="M147.5 64.4l.1 .1zM147.5 64.4l.1 .1z"/>
<path d="M147.4 64.5h.3zM147.4 64.5h.3z"/>
<path d="M147.4 64.5h.4zM147.3 64.5h.5z"/>
<path d="M147.4 65.4h.3zM147.4 65.4l.2 .1z"/>
<path d="M147.3 64.5h.5zM147.3 64.5h.5z"/>
<path d="M147.3 64.5l.5 .1zM147.3 64.5l.5 .1z"/>
<path d="M147.3 65.4h.5zM147.3 65.4h.5z"/>
<path d="M147.3 65.4h.5zM147.3 65.4h.4z"/>
<path d="M147.3 64.6h.5zM147.2 64.6h.6z"/>
<path d="M147.3 65.4h.5zM147.3 65.4h.5z"/>
<path d="M147.2 64.6h.7zM147.2 64.6h.7z"/>
<path d="M147.2 65.3h.6zM147.2 65.3l.6 .1z"/>
<path d="M147.2 64.6h.7zM147.2 64.6h.7z"/>
<path d="M147.2 65.3h.7zM147.2 65.3h.6z"/>
<path d="M147.1 64.6l.9 .1zM147.1 64.6l.9 .1z"/>
<path d="M147.1 65.2h.8zM147.1 65.2h.9z"/>
<path d="M147.1 65.2h.8zM147.1 65.2l.8 .1z"/>
<path d="M147.1 64.7h.9zM147.1 64.7h.9z"/>
<path d="M147.1 64.7l.9 .1zM147.1 64.7l.9 .1z"/>
<path d="M147.1 65.2h.9zM147.1 65.2h.9z"/>
<path d="M147.1 64.8h.9zM147.1 64.8h.9z"/>
<path d="M147 64.8l1 .1zM147 64.8l1 .1z"/>
<path d="M147 64.9h1zM147 64.9h1z"/>
<path d="M147 64.9h1zM147 64.9h1z"/>
<path d="M147 64.9l1 .1zM147 64.9l1 .1z"/>
<path d="M147 65h1zM147 65h1z"/>
<path d="M147 65l1 .1v-.1zM147 65l1 .1h-1z"/>
<path d="M147 65.1l1 .1zM147 65.1l1 .1z"/>
<path d="M147.1 65.2h.9zM147.1 65.2h.9z"/>
<path d="M150.4 74.4h.2zM150.5 74.4h.1z"/>
<path d="M150.5 73.5h.1zM150.4 73.5h.2z"/>
<path d="M150.4 73.5h.3zM150.4 73.5h.3z"/>
<path d="M150.4 73.5h.3zM150.3 73.5h.4z"/>
<path d="M150.4 74.4h.3zM150.4 74.4h.2z"/>
<path d="M150.3 73.5h.5zM150.3 73.5h.5z"/>
<path d="M150.3 74.4h.4zM150.3 74.4h.4z"/>
<path d="M150.3 73.5h.5zM150.3 73.5h.5z"/>
<path d="M150.3 74.4h.5zM150.3 74.4h.4z"/>
<path d="M150.3 73.5l.5 .1zM150.3 73.5l.5 .1z"/>
<path d="M150.3 74.3h.5zM150.3 74.3l.5 .1z"/>
<path d="M150.2 73.6h.7zM150.2 73.6h.7z"/>
<path d="M150.2 74.3h.6zM150.2 74.3h.6z"/>
<path d="M150.2 73.6h.7zM150.1 73.6h.8z"/>
<path d="M150.2 74.3h.7zM150.2 74.3h.6z"/>
<path d="M150.1 73.6l.8 .1zM150.1 73.6l.8 .1z"/>
<path d="M150.1 73.7h.9zM150.1 73.7h.9z"/>
<path d="M150.1 74.2l.8 .1zM150.1 74.2l.8 .1z"/>
<path d="M150.1 74.3h.8zM150.1 74.3h.8z"/>
<path d="M150.1 73.7h.9zM150.1 73.7h.9z"/>
<path d="M150.1 73.7l.9 .1zM150.1 73.7l.9 .1z"/>
<path d="M150.1 74.1l.9 .1zM150.1 74.1l.9 .1z"/>
<path d="M150.1 74.2h.9zM150.1 74.2h.8z"/>
<path d="M150 73.8l1 .1v-.1zM150 73.8l1 .1h-1z"/>
<path d="M150 73.9h1zM150 73.9h1z"/>
<path d="M150 73.9l1 .1zM150 73.9l1 .1z"/>
<path d="M150 74h1zM150 74h1z"/>
<path d="M150 74h1zM150 74h1z"/>
<path d="M150 74l1 .1zM150 74l1 .1z"/>
<path d="M150 74.1h1zM150 74.1h1z"/>
<path d="M130.4 89.5h.2zM130.4 89.5h.2zM130.4 89.5h.3z"/>
<path d="M130.4 88.4l.3 .1zM130.4 88.4l.3 .1z"/>
<path d="M130.4 88.5h.3zM130.4 88.5h.3z"/>
<path d="M130.4 88.5h.3zM130.3 88.5h.4z"/>
<path d="M130.4 89.4h.3zM130.4 89.4l.3 .1z"/>
<path d="M130.3 88.5h.5zM130.3 88.5h.5z"/>
<path d="M130.3 89.4h.4zM130.3 89.4h.4z"/>
<path d="M130.3 88.5h.5zM130.2 88.5h.6z"/>
<path d="M130.3 89.4h.5zM130.3 89.4h.4z"/>
<path d="M130.2 88.5l.7 .1zM130.2 88.5l.7 .1z"/>
<path d="M130.2 89.4h.6zM130.2 89.4h.6z"/>
<path d="M130.2 88.6h.7zM130.2 88.6h.7z"/>
<path d="M130.2 89.3h.7zM130.2 89.3l.6 .1z"/>
<path d="M130.2 88.6h.7zM130.2 88.6h.7z"/>
<path d="M130.1 88.6l.9 .1zM130.1 88.6l.9 .1z"/>
<path d="M130.1 89.2l.8 .1zM130.1 89.2l.8 .1z"/>
<path d="M130.2 89.3h.7zM130.2 89.3h.7z"/>
<path d="M130.1 88.7h.9zM130.1 88.7h.9z"/>
<path d="M130.1 89.2h.9zM130.1 89.2h.8z"/>
<path d="M130.1 88.7l.9 .1zM130.1 88.8h.9z"/>
<path d="M130.1 88.8h.9zM130.1 88.8h.9z"/>
<path d="M130.1 88.8l.9 .1zM130.1 88.8l.9 .1z"/>
<path d="M130.1 89.1h.9zM130.1 89.1h.9z"/>
<path d="M130.1 89.1l.9 .1zM130.1 89.1l.9 .1z"/>
<path d="M130.1 89.2h.9zM130.1 89.2h.9z"/>
<path d="M130.1 88.9h.9zM130.1 88.9h.9z"/>
<path d="M130 88.9h1zM130 88.9h1z"/>
<path d="M130 88.9l1 .1zM130 88.9l1 .1z"/>
<path d="M130 89h1zM130 89h1z"/>
<path d="M130.1 89h.9zM130.1 89l.9 .1z"/>
<path d="M133.4 84.5h.3zM133.4 84.5h.3z"/>
<path d="M133.4 85.4h.2zM133.4 85.4h.2z"/>
<path d="M133.4 84.5h.3zM133.4 84.5h.3z"/>
<path d="M133.4 85.4h.2zM133.4 85.4h.2z"/>
<path d="M133.4 84.5h.3zM133.4 84.5h.3z"/>
<path d="M133.4 84.5h.3zM133.4 84.5h.3z"/>
<path d="M133.4 84.5h.3zM133.4 84.5h.3z"/>
<path d="M133.4 85.4h.3zM133.4 85.4h.3z"/>
<path d="M133.4 84.5h.3zM133.4 84.5h.3z"/>
<path d="M133.4 85.4h.3zM133.4 85.4h.3z"/>
<path d="M133.3 84.5h.5zM133.3 84.5h.5z"/>
<path d="M133.3 85.4h.4zM133.3 85.4h.4z"/>
<path d="M133.3 84.5h.5zM133.3 84.5h.5z"/>
<path d="M133.3 85.4h.4zM133.3 85.4h.4z"/>
<path d="M133.3 84.5h.5zM133.2 84.5h.6z"/>
<path d="M133.3 85.4h.5zM133.3 85.4h.4z"/>
<path d="M133.3 84.5h.5zM133.2 84.5h.6z"/>
<path d="M133.3 85.4h.5zM133.3 85.4h.4z"/>
<path d="M133.2 84.5l.7 .1zM133.2 84.5l.7 .1z"/>
<path d="M133.2 85.3h.6zM133.2 85.3l.6 .1z"/>
<path d="M133.2 84.5l.7 .1zM133.2 84.5l.7 .1z"/>
<path d="M133.2 85.3h.6zM133.2 85.3l.6 .1z"/>
<path d="M133.2 85.3h.7zM133.2 85.3h.6z"/>
<path d="M133.2 85.3h.7zM133.2 85.3h.6z"/>
<path d="M133.2 84.6h.7zM133.2 84.6h.7z"/>
<path d="M133.2 84.6h.7zM133.2 84.6h.7z"/>
<path d="M133.2 84.6l.8 .1zM133.2 84.6l.8 .1z"/>
<path d="M133.2 85.3h.7zM133.2 85.3h.7z"/>
<path d="M133.2 85.3h.7zM133.2 85.3h.7z"/>
<path d="M133.2 84.6h.7zM133.2 84.6h.7z"/>
<path d="M133.2 84.6h.7zM133.2 84.6h.7z"/>
<path d="M133.2 84.6l.8 .1zM133.2 84.6l.8 .1z"/>
<path d="M133.2 85.3h.7zM133.2 85.3h.7z"/>
<path d="M133.2 85.3h.7zM133.2 85.3h.7z"/>
<path d="M133.1 84.7h.9zM133.1 84.7h.9z"/>
<path d="M133.1 84.7l.9 .1zM133.1 84.7l.9 .1z"/>
<path d="M133.1 85.2h.9zM133.1 85.2h.9z"/>
<path d="M133.1 85.2h.9zM133.1 85.2l.8 .1z"/>
<path d="M133.1 84.7h.9zM133.1 84.7h.9z"/>
<path d="M133.1 84.7l.9 .1zM133.1 84.7l.9 .1z"/>
<path d="M133.1 85.2h.9zM133.1 85.2h.9z"/>
<path d="M133.1 85.2h.9zM133.1 85.2l.8 .1z"/>
<path d="M133.1 84.8h.9zM133.1 84.8h.9z"/>
<path d="M133.1 84.8h.9zM133.1 84.8h.9z"/>
<path d="M133.1 85.1h.9zM133.1 85.1h.9z"/>
<path d="M133.1 85.1h.9zM133.1 85.1l.9 .1z"/>
<path d="M133.1 84.8h.9zM133.1 84.8h.9z"/>
<path d="M133.1 84.8h.9zM133.1 84.8h.9z"/>
<path d="M133.1 85.1h.9zM133.1 85.1h.9z"/>
<path d="M133.1 85.1h.9zM133.1 85.1l.9 .1z"/>
<path d="M133 84.8l1 .1zM133 84.8l1 .1z"/>
<path d="M133 84.9l1 .1v-.1zM133 84.9l1 .1h-1z"/>
<path d="M133 85h1zM133 85h1z"/>
<path d="M133 85l1 .1zM133 85l1 .1z"/>
<path d="M133 85.1h1zM133 85.1h1z"/>
<path d="M133 84.8l1 .1zM133 84.8l1 .1z"/>
<path d="M133 84.9l1 .1v-.1zM133 84.9l1 .1h-1z"/>
<path d="M133 85h1zM133 85h1z"/>
<path d="M133 85l1 .1zM133 85l1 .1z"/>
<path d="M133 85.1h1zM133 85.1h1z"/>
</g>
<!-- layer: TEXT -->
<g fill="#000">
<path d="M18.8 96.3h1.1v.2h-.5v1.4h-.2v-1.4h-.4zM20 96.3h.2v.7l.2-.1 .1-.2a.43 .43 0 0 1 .4-.4v.2h-.2l-.3 .6 .3 .3 .3 .5h-.3l-.4-.7h-.1v.7h-.2zM21.1 96.3h1.1v1.6h-.3v-1.4h-.5v.8a.43 .43 0 0 1-.1 .5 .43 .43 0 0 1-.5 .1l.1-.2a.22 .22 0 0 0 .2-.1 .22 .22 0 0 0 0-.2zM24.2 96.3h.2v.3a.4 .4 0 0 0 .2 .5 .4 .4 0 0 0 .5-.1v-.7h.2v1.6h-.2v-.7l-.2 .1a.54 .54 0 0 1-.5-.1 .54 .54 0 0 1-.2-.5zM26.9 96.3h.2v.6h.6v-.6h.3v1.6h-.3v-.7h-.6v.7h-.2z"/>
<path d="M22.4 96.3h.3v.6h.2l.1-.4a.59 .59 0 0 1 .8-.2 .59 .59 0 0 1 .3 .7l-.1 .6a.55 .55 0 0 1-.7 .4 .55 .55 0 0 1-.3-.7l-.3-.1v.7h-.3zM23.4 96.5l-.2 .3v.3a.39 .39 0 0 0 0 .5 .39 .39 0 0 0 .5 0l.1-.1 .1-.6a.4 .4 0 0 0-.5-.4z"/>
<path d="M25.6 96.5l.3-.3h.4l.2 .2 .2 .3v.5h-1v.2l.1 .2a.34 .34 0 0 0 .4 .1 .34 .34 0 0 0 .3-.3h.2l-.1 .2a.64 .64 0 0 1-.8 .3 .64 .64 0 0 1-.3-.8zM25.9 96.5l-.2 .4h.8a.4 .4 0 0 0-.6-.4z"/>
</g>
<!-- layer: 0 -->
<path d="M3.1 16.9h-1.1v2.1h-1M3.1 24h-1.1v2h-1" fill="none" stroke="#000" stroke-width=".3"/>
<g font-size="3.2">
<text x="8.1" y="11.9">АВР: Ввод</text>
<text x="179.9" y="11.9">ВНР: Ввод</text>
<text x="12.5" y="18.9">ОВ ВНР</text>
<text x="174.6" y="20.6">ВНР: Оперативный</text>
<text x="182.6" y="23.3">вывод</text>
<text x="6.4" y="25.8">Вывод терминала</text>
<text x="1.6" y="32.9">КСВ: Блокировка вкл</text>
<text x=".9" y="39.9">КС: Разреш.авт.вкл. В</text>
<text x="7.6" y="46.9">В: Включен</text>
<text x="173.7" y="42.6">ВНР:</text>
<text x="180.6" y="42.6">Задержка вкл</text>
<text x="184.8" y="45.3">КС</text>
<text x="196.6" y="42.6">. с</text>
<text x="1.5" y="52.5">АВР: Вкл. рез.ВВ или</text>
<text x="177.1" y="51.9">ВНР: Включить</text>
<text x="12.7" y="55.3">СВ</text>
<text x="6.8" y="60.9">КННвв: Пуск</text>
<text x="6.8" y="67.9">В: Отключен</text>
<text x="3.1" y="75.9">ЗАВР: Запрет АВР</text>
<text x="173.1" y="74.9">ВНР: Включение с КС</text>
<text x="5.8" y="82.9">Блокировка ВНР</text>
<text x="173.2" y="86.6">ВНР:</text>
<text x="184.8" y="89.3">СВ</text>
<text x="185.5" y="86.6">.</text>
<text x="186.7" y="86.6">рез.ВВ</text>
<text x="8.5" y="90.9">КСВ: РФК</text>
<text x="4" y="97.9">Рез.ВВ</text>
<text x="12.7" y="97.9">/СВ отключен</text>
<text x="173.6" y="101.9">ВНР: Ожидание ВНР</text>
<text x="7" y="104.9">КОНш: Пуск</text>
</g>
<g font-size="2.5">
<text x="54.3" y="7.8">&amp;</text>
<text x="40.6" y="21.8">1</text>
<text x="65.3" y="19.9">&amp;</text>
<text x="141.3" y="35.9">&amp;</text>
<text x="90.3" y="41.8">&amp;</text>
<text x="108.9" y="40.3">T6</text>
<text x="125.9" y="41.9">TON</text>
<text x="126.8" y="38.4">T4</text>
<text x="71.6" y="45.9">1</text>
<text x="101.5" y="43.9">1</text>
<text x="108.7" y="43.9">TP</text>
<text x="39.8" y="51.9">TP</text>
<text x="39.9" y="48.3">T5</text>
<text x="60.3" y="53.9">&amp;</text>
<text x="108.2" y="51.4">5мс</text>
<text x="161.3" y="49.8">&amp;</text>
<text x="38.6" y="59.4">10мс</text>
<text x="82.4" y="56.9">S</text>
<text x="86.8" y="56.8">Q1</text>
<text x="116.9" y="58.3">T3</text>
<text x="81.8" y="62.9">R1</text>
<text x="104.4" y="62.9">S</text>
<text x="108.8" y="62.8">Q1</text>
<text x="115.9" y="61.9">TON</text>
<text x="141.3" y="63.8">&amp;</text>
<text x="158.6" y="61.9">1</text>
<text x="60.6" y="66.8">1</text>
<text x="103.8" y="68.8">R1</text>
<text x="115.9" y="75.9">TON</text>
<text x="116.9" y="72.4">T2</text>
<text x="82" y="82.8">T1</text>
<text x="98.3" y="79.8">&amp;</text>
<text x="81.8" y="86.8">TL</text>
<text x="141.5" y="85.9">1</text>
<text x="74.6" y="90.9">1</text>
<text x="82.2" y="92.8">R</text>
<text x="101.3" y="93.9">&amp;</text>
</g>
<g font-size="2.4">
<text x="41.9" y="2.8">SGF1</text>
<text x="123.9" y="58.8">SGF2</text>
<text x="138.9" y="72.8">SGF4</text>
<text x="44.9" y="99.8">SGF3</text>
</g>
<g font-size="1.7">
<text x="38.2" y="4.6">&quot;0&quot;</text>
<text x="42.1" y="5.6">0</text>
<text x="38" y="7.7">&quot;1&quot;</text>
<text x="42.1" y="8.6">1</text>
<text x="128.1" y="61.6">0</text>
<text x="128.1" y="64.6">1</text>
<text x="128.1" y="75.6">0</text>
<text x="143.1" y="75.6">1</text>
<text x="128.1" y="78.6">1</text>
<text x="143.1" y="78.6">0</text>
<text x="41.1" y="101.6">&quot;1&quot;</text>
<text x="45.1" y="102.6">0</text>
<text x="45.1" y="105.6">1</text>
</g>
</svg>
